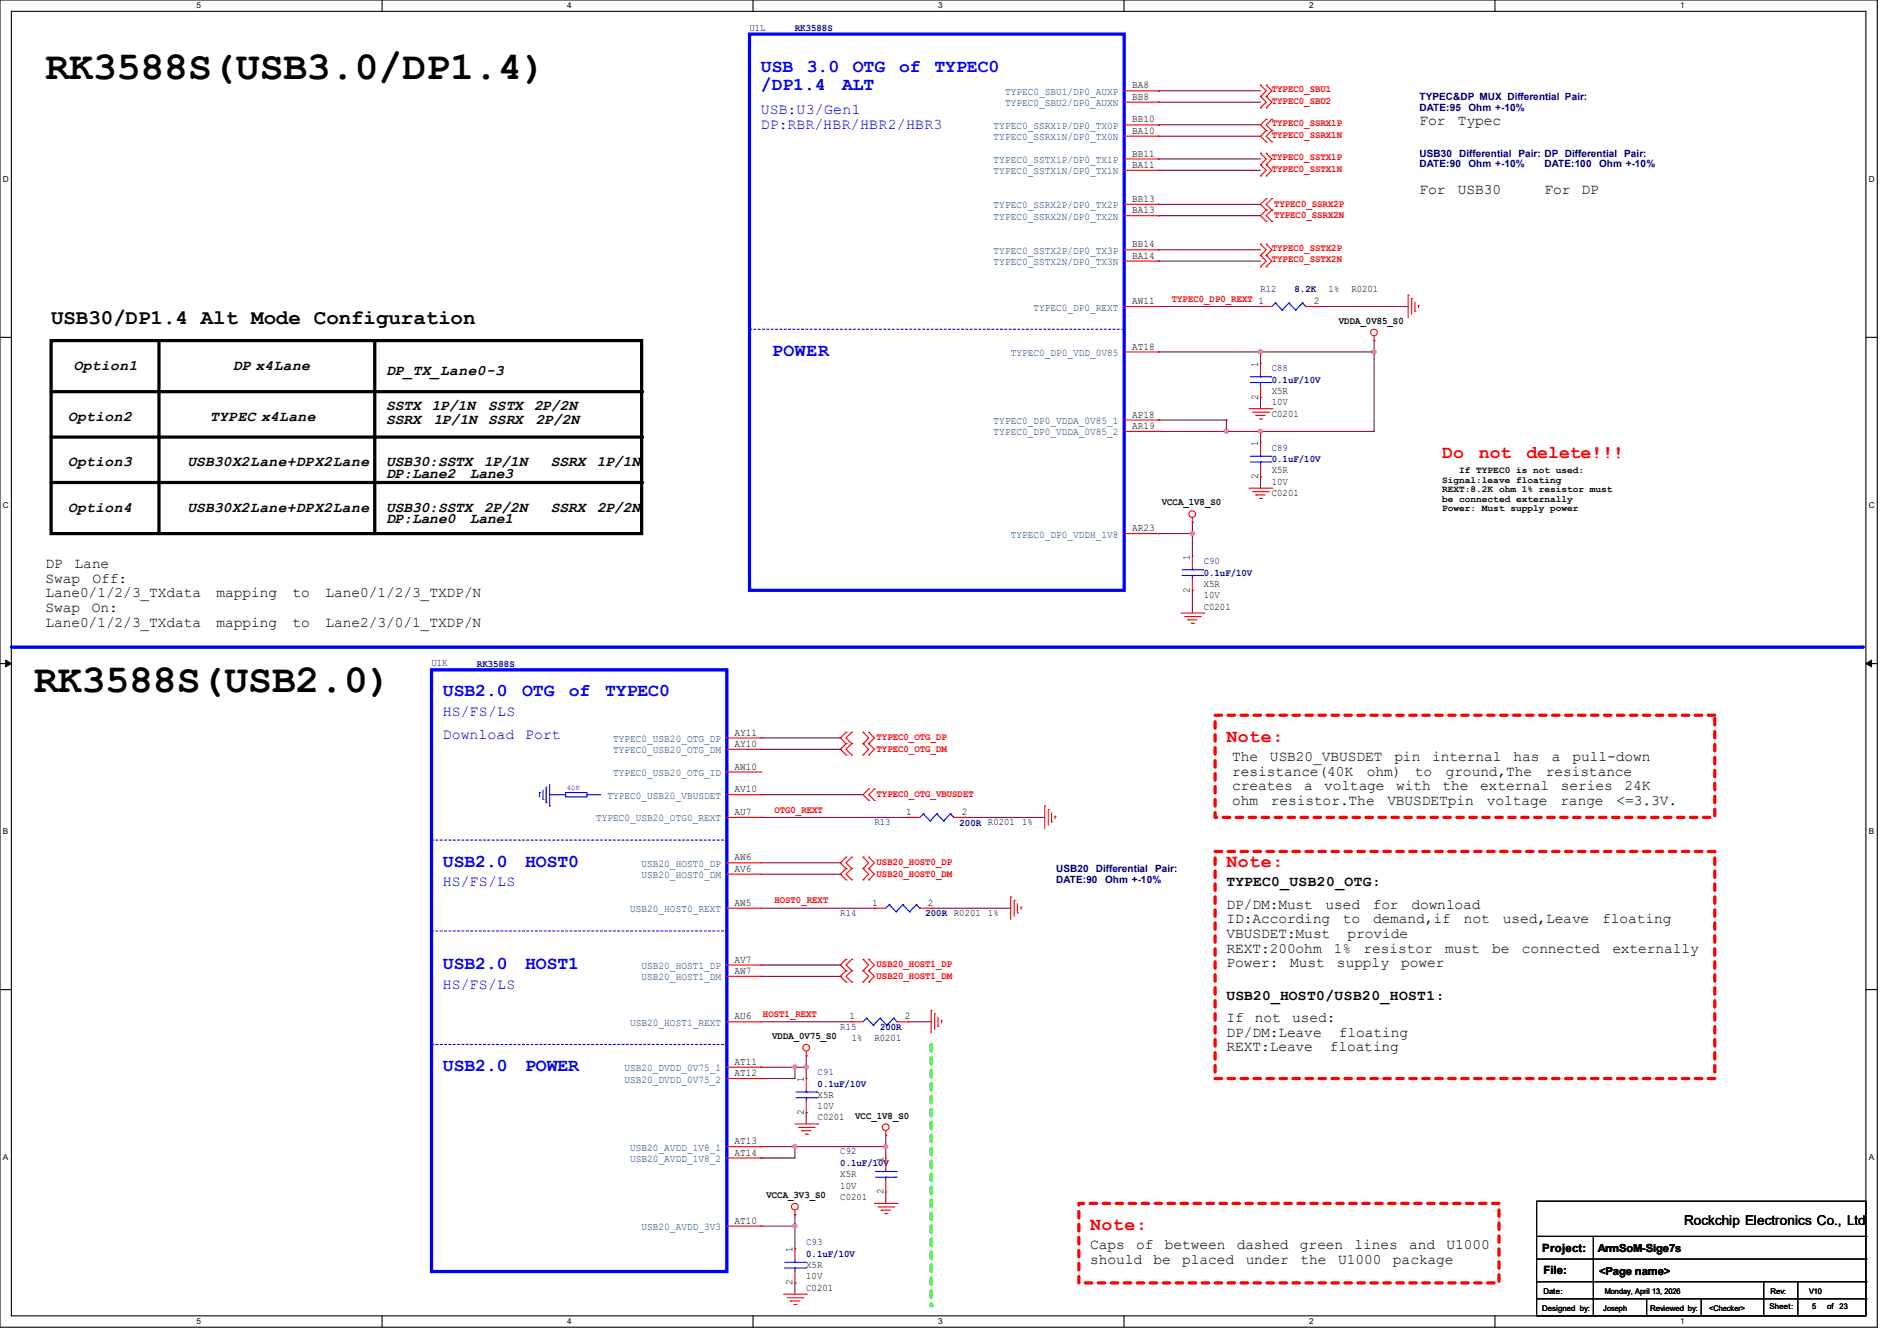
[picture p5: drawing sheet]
<svg xmlns="http://www.w3.org/2000/svg" width="297mm" height="210mm" viewBox="0 0 297 210" stroke-linecap="round" stroke-linejoin="round" font-family="sans-serif">
<path d="M0 0h293.9v207.9h-293.9zM1.8 1.8h290.3v204.3h-290.3z" fill="none" stroke="#000" stroke-width=".17"/>
<g fill="#fff">
<path d="M30.8 .2h.7v1.4h-.7z"/>
<path d="M30.8 206.2h.7v1.4h-.7z"/>
</g>
<path d="M59.8 0v1.8M59.8 206.1v1.8" fill="none" stroke="#000" stroke-width=".17"/>
<g fill="#fff">
<path d="M88.8 .2h.7v1.4h-.7z"/>
<path d="M88.8 206.2h.7v1.4h-.7z"/>
</g>
<path d="M117.9 0v1.8M117.9 206.1v1.8" fill="none" stroke="#000" stroke-width=".17"/>
<g fill="#fff">
<path d="M146.9 .2h.7v1.4h-.7z"/>
<path d="M146.9 206.2h.7v1.4h-.7z"/>
</g>
<path d="M176 0v1.8M176 206.1v1.8" fill="none" stroke="#000" stroke-width=".17"/>
<g fill="#fff">
<path d="M205 .2h.7v1.4h-.7z"/>
<path d="M205 206.2h.7v1.4h-.7z"/>
</g>
<path d="M234.1 0v1.8M234.1 206.1v1.8" fill="none" stroke="#000" stroke-width=".17"/>
<g fill="#fff">
<path d="M263.1 .2h.6v1.4h-.6z"/>
<path d="M263.1 206.2h.6v1.4h-.6z"/>
<path d="M.5 27.3h.9v1.4h-.9z"/>
<path d="M292.6 27.3h.9v1.4h-.9z"/>
<path d="M.5 78.4h.9v1.4h-.9z"/>
<path d="M292.6 78.4h.9v1.4h-.9z"/>
</g>
<path d="M0 52.8h1.8M292.1 52.8h1.8" fill="none" stroke="#000" stroke-width=".17"/>
<g fill="#fff">
<path d="M.5 129.5h.8v1.4h-.8z"/>
<path d="M292.6 129.5h.8v1.4h-.8z"/>
</g>
<path d="M0 103.9h1.8M292.1 103.9h1.8" fill="none" stroke="#000" stroke-width=".17"/>
<path d="M.9 103.4l.9 .5-.9 .5zM292.1 103.9l.9-.5v1z" fill="#000" stroke="#000" stroke-width=".16"/>
<g fill="#fff">
<path d="M.5 180.5h.8v1.4h-.8z"/>
<path d="M292.6 180.5h.8v1.4h-.8z"/>
</g>
<path d="M0 155h1.8M292.1 155h1.8" fill="none" stroke="#000" stroke-width=".17"/>
<path d="M1.8 101.3h289.8" fill="none" stroke="#00f" stroke-width=".51"/>
<circle cx="291.6" cy="101.3" r=".25" fill="#00f"/>
<path d="M8 53.3h92.5v30.3h-92.5zM24.9 53.3v30.3M58.7 53.3v30.3M8 61.3h92.5M8 68.5h92.5M8 75.6h92.5" fill="none" stroke="#000" stroke-width=".51"/>
<g fill="#000">
<circle cx="24.9" cy="53.3" r=".25"/>
<circle cx="58.7" cy="53.3" r=".25"/>
<circle cx="100.5" cy="61.3" r=".25"/>
<circle cx="100.5" cy="75.6" r=".25"/>
<circle cx="100.5" cy="68.5" r=".25"/>
</g>
<path d="M190.2 112h78.3v16h-78.3zM190.2 133.3h78.3v35.6h-78.3z" fill="none" stroke="#f00" stroke-width=".51" stroke-dasharray="1 1"/>
<path d="M145.8 163.6v40.9" fill="none" stroke="#0f0" stroke-width=".51" stroke-dasharray="1 1"/>
<circle cx="145.8" cy="204.5" r=".25" fill="#0f0" stroke-dasharray="1 1"/>
<path d="M168.9 188.5h65.8v12.4h-65.8z" fill="none" stroke="#f00" stroke-width=".51" stroke-dasharray="1 1"/>
<g fill="none" stroke="#800040" stroke-width=".17">
<path d="M181.4 19.6h.1M181.4 14.2h.1M181.4 16h.1M181.4 19.6h16M181.4 14.2h16M181.4 16h16M181.4 21.3h.1M181.4 24.9h.1M181.4 26.7h.1M181.4 32h.1M181.4 33.8h.1M181.4 39.1h.1"/>
<path d="M181.4 21.3h16M181.4 24.9h16M181.4 26.7h16M181.4 32h16M181.4 33.8h16M181.4 39.1h16M181.4 55.1h.1M181.4 48h.1M181.4 40.9h.1M181.4 55.1h33.7M181.4 48h16M181.4 40.9h16"/>
<path d="M197.4 55.1h.1M197.4 55.1v1.8M206.2 48h.1M206.2 48h14.3M215.1 55.1h.1M215.1 53.3h.1M215.1 53.3v14.3h-33.7M181.4 65.8h.1M181.4 67.6h.1M181.4 65.8h10.6M192 65.8h.1M192 67.6h.1"/>
<path d="M192 65.8v1.8M197.4 62.2h.1M197.4 74.7h.1M197.4 67.6h.1M197.4 62.2v1.8M197.4 67.6v1.7M197.4 74.7v1.8M181.4 83.6h.1M181.4 83.6h5.3M186.7 81.8h.1M186.7 92.5h.1M186.7 83.6h.1"/>
<path d="M186.7 81.8v5.3M186.7 92.5v3.5M119.1 115.6h12.5M119.1 117.3h12.5M131.6 115.6h.1M131.6 117.3h.1M119.1 124.5h.1M119.1 135.1h12.5M119.1 136.9h12.5M119.1 128h23.1M119.1 124.5h16M131.6 135.1h.1"/>
<path d="M131.6 136.9h.1M142.2 128h.1M151.1 128h.1M151.1 128h12.5M119.1 142.2h17.8M119.1 151.1h12.5M119.1 152.9h12.5M131.6 151.1h.1M131.6 152.9h.1M136.9 142.2h.1M145.8 142.2h.1M145.8 142.2h12.4"/>
<path d="M119.1 167.1h.1M119.1 168.9h.1M119.1 179.6h.1M119.1 167.1h7.1M119.1 179.6h19.6M119.1 160h14.2M124.5 167.1h.1M124.5 179.6h.1M124.5 167.1v1.8h-5.4M124.5 179.6v1.8h-5.4M126.2 165.4h.1M126.2 167.1h.1"/>
<path d="M126.2 174.2h.1M126.2 165.4v3.5M126.2 174.2v1.8M133.3 160h.1M138.7 177.8h.1M138.7 179.6h.1M138.7 177.8v3.6M142.2 160h.1M142.2 160h3.6M119.1 181.4h.1M119.1 192h5.4M124.5 192h.1"/>
<path d="M124.5 190.2h.1M124.5 190.2v5.4M138.7 188.5h.1M138.7 186.7v1.8M124.5 200.9h.1M124.5 200.9v1.8"/>
</g>
<g fill="#f0f" stroke="#f0f" stroke-width=".17">
<circle cx="197.3" cy="55.1" r=".32"/>
<circle cx="126.2" cy="167.1" r=".32"/>
<circle cx="124.4" cy="167.1" r=".32"/>
<circle cx="124.4" cy="179.6" r=".32"/>
<circle cx="138.7" cy="179.6" r=".32"/>
<circle cx="124.4" cy="192" r=".32"/>
<circle cx="186.7" cy="83.5" r=".32"/>
<circle cx="192" cy="67.5" r=".32"/>
<circle cx="197.3" cy="67.5" r=".32"/>
<circle cx="215.1" cy="55.1" r=".32"/>
</g>
<g fill="none" stroke="#f00" stroke-width=".17">
<path d="M176 14.2h5.4M176 16h5.4M176 19.6h5.4M181.4 14.2h.1M181.4 16h.1M181.4 19.6h.1M197.4 15.1h.1M197.4 13.3h.1M197.4 16.9h.1M197.4 13.3l.8 .9-.8 .9M197.4 15.1l.8 .9-.8 .9M198.2 15.1h.1"/>
<path d="M198.2 13.3h.1M198.2 16.9h.1M198.2 18.7h.1M198.2 13.3l.9 .9-.9 .9M198.2 15.1l.9 .9-.9 .9M198.2 18.7l-.8 .9 .8 .8M199.1 18.7h.1M199.1 18.7l-.9 .9 .9 .8M176 21.3h5.4M176 24.9h5.4M176 26.7h5.4M176 32h5.4"/>
<path d="M176 33.8h5.4M176 39.1h5.4M181.4 21.3h.1M181.4 24.9h.1M181.4 26.7h.1M181.4 32h.1M181.4 33.8h.1M181.4 39.1h.1M197.4 25.8h.1M197.4 24h.1M197.4 27.6h.1M197.4 38.2h.1"/>
<path d="M197.4 24l.8 .9-.8 .9M197.4 25.8l.8 .9-.8 .9M197.4 38.2l.8 .9-.8 .9M198.2 25.8h.1M198.2 24h.1M198.2 27.6h.1M198.2 20.4h.1M198.2 22.2h.1M198.2 31.1h.1M198.2 32.9h.1M198.2 34.7h.1M198.2 38.2h.1"/>
<path d="M198.2 24l.9 .9-.9 .9M198.2 25.8l.9 .9-.9 .9M198.2 20.4l-.8 .9 .8 .9M198.2 31.1l-.8 .9 .8 .9M198.2 32.9l-.8 .9 .8 .9M198.2 38.2l.9 .9-.9 .9M199.1 20.4h.1M199.1 22.2h.1M199.1 32.9h.1M199.1 31.1h.1M199.1 34.7h.1M199.1 20.4l-.9 .9 .9 .9"/>
<path d="M199.1 31.1l-.9 .9 .9 .9M199.1 32.9l-.9 .9 .9 .9M176 40.9h5.4M176 48h5.4M176 55.1h5.4M181.4 40.9h.1M181.4 48h.1M181.4 55.1h.1M197.4 40h.1M197.4 41.8h.1M197.4 56.9h.1M197.4 48h.1"/>
<path d="M197.4 40l.8 .9-.8 .9M197.4 56.9v1.8M197.4 48h1.7M198.2 40h.1M198.2 41.8h.1M198.2 40l.9 .9-.9 .9M204.5 48h1.7M206.2 48h.1M215.1 53.3h.1M215.1 52.6v.7M220.5 46.2h.1M220.5 46.2v3.6"/>
<path d="M221 46.8h.1M221 46.8v2.4M221.5 48.7h.1M221.5 47.3v1.4M222.1 47.8h.1M222.1 47.8v.4M176 65.8h5.4M176 67.6h5.4M181.4 65.8h.1M181.4 67.6h.1M195.6 64h3.5M195.6 76.5h3.5"/>
<path d="M196.1 64.6h2.5M196.1 77h2.5M196.6 65.1h.1M196.6 77.5h.1M196.6 65.1h1.5M196.6 77.5h1.5M197.2 65.6h.3M197.2 78.1h.3M197.4 69.3h.1M197.4 74.7h.1M197.4 62.2h.1M197.4 60.5v1.7"/>
<path d="M197.4 69.3v1.8M197.4 72.9v1.8M197.5 65.6h.1M197.5 78.1h.1M198.6 64.6h.1M198.6 77h.1M199.1 64h.1M199.1 76.5h.1M176 83.6h5.4M181.4 83.6h.1M184.9 96h3.6M185.5 96.6h2.4"/>
<path d="M186 97.1h.1M186 97.1h1.4M186.5 97.6h.4M186.7 81.8h.1M186.7 87.1h.1M186.7 92.5h.1M186.7 81.1v.7M186.7 87.1v1.8M186.7 90.7v1.8M186.9 97.6h.1M187.9 96.6h.1M188.5 96h.1"/>
<path d="M113.8 115.6h5.3M113.8 117.3h5.3M119.1 115.6h.1M119.1 117.3h.1M132.5 114.7h.1M132.5 116.5h.1M132.5 118.2h.1M132.5 114.7l-.9 .9 .9 .9M132.5 116.5l-.9 .8 .9 .9M133.3 116.5h.1M133.3 114.7h.1M133.3 118.2h.1"/>
<path d="M133.3 114.7l-.8 .9 .8 .9M133.3 116.5l-.8 .8 .8 .9M135.1 116.5h.1M135.1 114.7h.1M135.1 118.2h.1M135.1 114.7l.9 .9-.9 .9M135.1 116.5l.9 .8-.9 .9M136 116.5h.1M136 114.7h.1M136 118.2h.1M136 114.7l.9 .9-.9 .9M136 116.5l.9 .8-.9 .9"/>
<path d="M113.8 135.1h5.3M113.8 136.9h5.3M113.8 120.9h5.3M113.8 124.5h5.3M113.8 128h5.3M119.1 135.1h.1M119.1 136.9h.1M119.1 120.9h.1M119.1 124.5h.1M119.1 128h.1M132.5 134.2h.1M132.5 136h.1"/>
<path d="M132.5 137.8h.1M132.5 134.2l-.9 .9 .9 .9M132.5 136l-.9 .9 .9 .9M133.3 136h.1M133.3 134.2h.1M133.3 137.8h.1M133.3 134.2l-.8 .9 .8 .9M133.3 136l-.8 .9 .8 .9M135.1 136h.1M135.1 134.2h.1M135.1 137.8h.1M135.1 134.2l.9 .9-.9 .9"/>
<path d="M135.1 136l.9 .9-.9 .9M136 136h.1M136 134.2h.1M136 137.8h.1M136 123.6h.1M136 125.3h.1M136 134.2l.9 .9-.9 .9M136 136l.9 .9-.9 .9M136 123.6l-.9 .9 .9 .8M136.9 125.3h.1M136.9 123.6h.1M136.9 123.6l-.9 .9 .9 .8"/>
<path d="M142.2 128h.1M142.2 128h1.8M149.4 128h1.7M151.1 128h.1M163.6 126.2h.1M163.6 126.2v3.6M164.1 126.8h.1M164.1 126.8v2.4M164.6 128.7h.1M164.6 127.3v1.4M165.2 127.8h.1M165.2 127.8v.4"/>
<path d="M113.8 142.2h5.3M113.8 151.1h5.3M113.8 152.9h5.3M119.1 142.2h.1M119.1 151.1h.1M119.1 152.9h.1M132.5 150.2h.1M132.5 152h.1M132.5 153.8h.1M132.5 150.2l-.9 .9 .9 .9M132.5 152l-.9 .9 .9 .9M133.3 152h.1"/>
<path d="M133.3 150.2h.1M133.3 153.8h.1M133.3 150.2l-.8 .9 .8 .9M133.3 152l-.8 .9 .8 .9M135.1 152h.1M135.1 150.2h.1M135.1 153.8h.1M135.1 150.2l.9 .9-.9 .9M135.1 152l.9 .9-.9 .9M136 152h.1M136 150.2h.1M136 153.8h.1"/>
<path d="M136 150.2l.9 .9-.9 .9M136 152l.9 .9-.9 .9M136.9 142.2h.1M136.9 142.2h1.8M144 142.2h1.8M145.8 158.2h.1M145.8 142.2h.1M145.8 158.2v3.6M146.3 158.8h.1M146.3 158.8v2.4M146.9 159.3v1.4M147.4 159.9h.1"/>
<path d="M147.4 159.9v.3M158.2 140.5h.1M158.2 140.5v3.5M158.8 141h.1M158.8 141v2.5M159.3 143h.1M159.3 141.5v1.5M159.9 142.1h.1M159.9 142.1v.3M113.8 167.1h5.3M113.8 168.9h5.3M113.8 179.6h5.3"/>
<path d="M113.8 160h5.3M119.1 167.1h.1M119.1 168.9h.1M119.1 179.6h.1M119.1 160h.1M124.5 176h3.5M125 176.6h2.5M125.5 177.1h.1M125.5 177.1h1.5M126.1 177.6h.3M126.2 165.4h.1M126.2 168.9h.1"/>
<path d="M126.2 174.2h.1M126.2 164.6v.8M126.2 168.9v1.8M126.2 172.5v1.7M126.4 177.6h.1M127.5 176.6h.1M128 176h.1M133.3 160h.1M133.3 160h1.8M138.7 177.8h.1M138.7 177.1v.7M140.5 160h1.7"/>
<path d="M142.2 160h.1M146.9 160.7h.1M113.8 181.4h5.3M113.8 192h5.3M119.1 181.4h.1M119.1 192h.1M124.5 190.2h.1M124.5 195.6h.1M124.5 189.5v.7M124.5 195.6v1.8M124.5 199.1v1.8M136.9 188.5h3.6"/>
<path d="M137.5 189h2.4M138 189.5h.1M138 189.5h1.4M138.5 190.1h.4M138.7 181.4h.1M138.7 186.7h.1M138.7 181.4v1.7M138.7 184.9v1.8M138.9 190.1h.1M139.9 189h.1M140.5 188.5h.1M122.7 202.7h3.5"/>
<path d="M123.2 203.2h2.5M123.7 203.8h.1M123.7 203.8h1.5M124.3 204.3h.3M124.5 200.9h.1M124.6 204.3h.1M125.7 203.2h.1M126.2 202.7h.1"/>
<circle cx="215.1" cy="52.1" r=".52"/>
<circle cx="186.7" cy="80.5" r=".52"/>
<circle cx="126.2" cy="164.1" r=".52"/>
<circle cx="138.7" cy="176.5" r=".52"/>
<circle cx="124.4" cy="189" r=".52"/>
</g>
<g fill="none" stroke="#000" stroke-width=".17">
<path d="M240.6 188.1h51.5v18h-51.5zM240.6 193.6h51.5M240.6 197.2h51.5M249.5 193.6v12.5M292.1 193.6h.1M292.1 197.2h.1M240.6 200.7h51.5M240.6 203.4h51.5M249.5 206.1h.1M257.8 206.1h.1M257.8 203.4v2.7M266.4 206.1h.1"/>
<path d="M266.4 203.4v2.7M276.1 206.1h.1M276.1 200.7v5.4M281.5 206.1h.1M281.5 200.7v5.4M292.1 200.7h.1M292.1 203.4h.1"/>
</g>
<path d="M117.3 5.3h58.7v87.2h-58.7zM67.6 104.9h46.2v94.2h-46.2z" fill="none" stroke="#00f" stroke-width=".51"/>
<path d="M117.3 51.6h58.7M176 51.6h.1M67.6 131.6h46.2M113.8 131.6h.1M67.6 145.8h46.2M113.8 145.8h.1M67.6 163.6h46.2M113.8 163.6h.1" fill="none" stroke="#00f" stroke-width=".17" stroke-dasharray=".3 .3"/>
<g fill="none" stroke="#00f" stroke-width=".17">
<path d="M195.7 59.9h3.3M195.7 59h3.3M197.4 59h.1M197.4 59.9h.1M197.4 58.7v.3M197.4 59.9v.6M199 59.9h.1M199 59h.1M199.7 47.5h.1M199.7 47.5l-.6 .5M199.7 47.5l1 1.1M200.7 48.6h.1"/>
<path d="M201.8 47.5h.1M201.8 47.5l-1.1 1.1M201.8 47.5l1.1 1.1M202.9 48.6h.1M203.9 47.5h.1M203.9 47.5l-1 1.1M203.9 47.5l.6 .5M204.5 48h.1M195.7 72.3h3.3M195.7 71.5h3.3M197.4 71.5h.1M197.4 72.3h.1"/>
<path d="M197.4 71.1v.4M197.4 72.3v.6M199 72.3h.1M199 71.5h.1M185.1 90.1h3.2M185.1 89.2h3.2M186.7 89.2h.1M186.7 90.1h.1M186.7 88.9v.3M186.7 90.1v.6M188.3 90.1h.1M188.3 89.2h.1"/>
<path d="M84.5 124.1h.1M84.5 124.1v.7M85 125.2h.1M85 123.7v1.5M85.5 125.7h.1M85.5 123.2v2.5M86.1 124.5h.1M86.1 126.2h.1M86.1 124.5h2.5M86.1 122.9v3.3M88.6 124.1h3.3v.7h-3.3zM91.9 124.5h.1"/>
<path d="M91.9 124.5h2.2M144.6 127.5h.1M144.6 127.5l-.6 .5M144.6 127.5l1 1.1M145.6 128.6h.1M146.7 127.5h.1M146.7 127.5l-1.1 1.1M146.7 127.5l1 1.1M147.7 128.6h.1M148.8 127.5h.1M148.8 127.5l-1.1 1.1M148.8 127.5l.6 .5"/>
<path d="M149.4 128h.1M135.7 159.5h.1M135.7 159.5l-.6 .5M135.7 159.5l1 1.1M137.8 159.5h.1M137.8 159.5l-1.1 1.1M137.8 159.5l1.1 1.1M139.2 141.7h.1M139.2 141.7l-.5 .5M139.2 141.7l1.1 1.1M139.9 159.5h.1M139.9 159.5l-1 1.1"/>
<path d="M139.9 159.5l.6 .5M140.3 142.8h.1M141.4 141.7h.1M141.4 141.7l-1.1 1.1M141.4 141.7l1 1.1M142.4 142.8h.1M143.5 141.7h.1M143.5 141.7l-1.1 1.1M143.5 141.7l.5 .5M144 142.2h.1M124.6 171.9h3.2M124.6 171h3.2"/>
<path d="M126.2 171h.1M126.2 171.9h.1M126.2 170.7v.3M126.2 171.9v.6M127.8 171.9h.1M127.8 171h.1M136.7 160.6h.1M138.9 160.6h.1M140.5 160h.1M122.9 198.6h3.2M122.9 197.7h3.2M124.5 197.7h.1"/>
<path d="M124.5 198.6h.1M124.5 197.4v.3M124.5 198.6v.5M126.1 198.6h.1M126.1 197.7h.1M137.1 184.4h3.2M137.1 183.5h3.2M138.7 183.5h.1M138.7 184.4h.1M138.7 183.1v.4M138.7 184.4v.5M140.3 184.4h.1"/>
<path d="M140.3 183.5h.1"/>
</g>
<g font-size="6.2">
<text x="7.1" y="12.3">RK3588S(USB3.0/DP1.4)</text>
<text x="5.3" y="108.3">RK3588S(USB2.0)</text>
</g>
<text font-size="3.3" x="8" y="50.7">USB30/DP1.4 Alt Mode Configuration</text>
<g font-size="2.8" fill="#00f">
<text x="119.1" y="11.3">USB</text>
<text x="126.3" y="11.3">3.0</text>
<text x="133.5" y="11.3">OTG</text>
<text x="140.8" y="11.3">of</text>
<text x="146.3" y="11.3">TYPEC0</text>
<text x="119.1" y="14.1">/DP1.4</text>
<text x="131.8" y="14.1">ALT</text>
<text x="120.9" y="55.7">POWER</text>
<text x="69.3" y="109.1">USB2.0</text>
<text x="81.7" y="109.1">OTG</text>
<text x="89.1" y="109.1">of</text>
<text x="94.7" y="109.1">TYPEC0</text>
<text x="69.3" y="135.7">USB2.0</text>
<text x="82.2" y="135.7">HOST0</text>
<text x="69.3" y="151.7">USB2.0</text>
<text x="82.2" y="151.7">HOST1</text>
<text x="69.3" y="167.7">USB2.0</text>
<text x="82.2" y="167.7">POWER</text>
</g>
<g font-size="2.8" fill="#f00">
<text x="225.8" y="71.7">Do</text>
<text x="231.6" y="71.7">not</text>
<text x="239" y="71.7">delete!!!</text>
<text x="192" y="116.2">Note:</text>
<text x="192" y="135.7">Note:</text>
<text x="170.7" y="192.6">Note:</text>
</g>
<g font-size="2.3" fill="#00f">
<text x="119.1" y="17.9">USB:U3/Gen1</text>
<text x="119.1" y="20.2">DP:RBR/HBR/HBR2/HBR3</text>
<text x="69.3" y="112.1">HS/FS/LS</text>
<text x="69.3" y="115.7">Download</text>
<text x="82.2" y="115.7">Port</text>
<text x="69.3" y="138.8">HS/FS/LS</text>
<text x="69.3" y="154.8">HS/FS/LS</text>
</g>
<g font-size="2.3">
<text x="222.2" y="19.6">For</text>
<text x="228.3" y="19.6">Typec</text>
<text x="222.2" y="30.3">For</text>
<text x="228.3" y="30.3">USB30</text>
<text x="241.8" y="30.3">For</text>
<text x="247.6" y="30.3">DP</text>
<text x="11.6" y="57.9">Option1</text>
<text x="36.4" y="57.9">DP x4Lane</text>
<text x="60.5" y="58.8">DP_TX_Lane0-3</text>
<text x="10.7" y="65.9">Option2</text>
<text x="32.9" y="65.9">TYPEC x4Lane</text>
<text x="60.5" y="64.1">SSTX 1P/1N</text>
<text x="76.5" y="64.1">SSTX 2P/2N</text>
<text x="60.5" y="66.4">SSRX</text>
<text x="67.9" y="66.4">1P/1N SSRX</text>
<text x="83.9" y="66.4">2P/2N</text>
<text x="10.7" y="73">Option3</text>
<text x="29.3" y="73">USB30X2Lane+DPX2Lane</text>
<text x="60.5" y="73">USB30:SSTX 1P/1N</text>
<text x="60.5" y="74.8">DP:Lane2</text>
<text x="73.6" y="74.8">Lane3</text>
<text x="86.2" y="73">SSRX 1P/1N</text>
<text x="10.7" y="80.1">Option4</text>
<text x="29.3" y="80.1">USB30X2Lane+DPX2Lane</text>
<text x="60.4" y="80.1">USB30:SSTX 2P/2N</text>
<text x="60.5" y="81.9">DP:Lane0</text>
<text x="73.6" y="81.9">Lane1</text>
<text x="86.2" y="80.1">SSRX 2P/2N</text>
<text x="7.1" y="89">DP</text>
<text x="11.7" y="89">Lane</text>
<text x="7.1" y="91.3">Swap</text>
<text x="7.1" y="93.6">Lane0/1/2/3_TXdata</text>
<text x="7.1" y="95.8">Swap</text>
<text x="14.4" y="95.8">On:</text>
<text x="14.5" y="91.3">Off:</text>
<text x="33.9" y="93.6">mapping</text>
<text x="45.8" y="93.6">to</text>
<text x="51" y="93.6">Lane0/1/2/3_TXDP/N</text>
<text x="7.1" y="98.1">Lane0/1/2/3_TXdata</text>
<text x="33.9" y="98.1">mapping</text>
<text x="45.8" y="98.1">to</text>
<text x="51" y="98.1">Lane2/3/0/1_TXDP/N</text>
<text x="192.9" y="119.2">The</text>
<text x="198.8" y="119.2">USB20_VBUSDET</text>
<text x="218.3" y="119.2">pin</text>
<text x="224.2" y="119.2">internal</text>
<text x="237" y="119.2">has</text>
<text x="243" y="119.2">a</text>
<text x="246.2" y="119.2">pull-down</text>
<text x="192.9" y="121.5">resistance(40K</text>
<text x="192.9" y="123.8">creates</text>
<text x="204.2" y="123.8">a</text>
<text x="207.3" y="123.8">voltage</text>
<text x="214" y="121.5">ohm)</text>
<text x="218.6" y="123.8">with</text>
<text x="221.5" y="121.5">to</text>
<text x="225.9" y="123.8">the</text>
<text x="226.4" y="121.5">ground,The</text>
<text x="231.7" y="123.8">external</text>
<text x="242" y="121.5">resistance</text>
<text x="244.4" y="123.8">series</text>
<text x="254.3" y="123.8">24K</text>
<text x="192.9" y="126.1">ohm</text>
<text x="199" y="126.1">resistor.The</text>
<text x="217.2" y="126.1">VBUSDETpin</text>
<text x="232.8" y="126.1">voltage</text>
<text x="244.3" y="126.1">range</text>
<text x="253.1" y="126.1">&lt;=3.3V.</text>
<text x="192" y="138.8">TYPEC0_USB20_OTG:</text>
<text x="192" y="142.3">DP/DM:Must</text>
<text x="207.5" y="142.3">used</text>
<text x="214.9" y="142.3">for</text>
<text x="221" y="142.3">download</text>
<text x="192" y="144.6">ID:According</text>
<text x="192" y="146.9">VBUSDET:Must</text>
<text x="192" y="149.2">REXT:200ohm</text>
<text x="208.8" y="149.2">1%</text>
<text x="210.3" y="144.6">to</text>
<text x="211" y="146.9">provide</text>
<text x="213.5" y="149.2">resistor</text>
<text x="215" y="144.6">demand,if</text>
<text x="226.3" y="149.2">must</text>
<text x="229.2" y="144.6">not</text>
<text x="233.6" y="149.2">be</text>
<text x="235.3" y="144.6">used,Leave</text>
<text x="238.3" y="149.2">connected</text>
<text x="250.9" y="144.6">floating</text>
<text x="252.4" y="149.2">externally</text>
<text x="192" y="151.5">Power:</text>
<text x="202" y="151.5">Must</text>
<text x="209.3" y="151.5">supply</text>
<text x="219.4" y="151.5">power</text>
<text x="192" y="156.5">USB20_HOST0/USB20_HOST1:</text>
<text x="192" y="160.1">If</text>
<text x="196.5" y="160.1">not</text>
<text x="202.3" y="160.1">used:</text>
<text x="192" y="162.4">DP/DM:Leave</text>
<text x="192" y="164.7">REXT:Leave</text>
<text x="208.2" y="164.7">floating</text>
<text x="209.6" y="162.4">floating</text>
<text x="170.7" y="195.7">Caps</text>
<text x="170.7" y="198">should</text>
<text x="177.9" y="195.7">of</text>
<text x="180.6" y="198">be</text>
<text x="182.4" y="195.7">between</text>
<text x="185.1" y="198">placed</text>
<text x="193.6" y="195.7">dashed</text>
<text x="195" y="198">under</text>
<text x="203.5" y="195.7">green</text>
<text x="203.6" y="198">the</text>
<text x="209.5" y="198">U1000</text>
<text x="212.1" y="195.7">lines</text>
<text x="218.1" y="198">package</text>
<text x="220.6" y="195.7">and</text>
<text x="226.5" y="195.7">U1000</text>
</g>
<text font-size="2.1" x="263.7" y="191.9">Rockchip Electronics Co., Ltd</text>
<g font-size="1.8">
<text x="241.5" y="196">Project:</text>
<text x="241.6" y="199.6">File:</text>
</g>
<g font-size="1.7">
<text x="250.1" y="196.1">ArmSoM-Sige7s</text>
<text x="250.4" y="199.7">&lt;Page name&gt;</text>
</g>
<g font-size="1.6" fill="#000080">
<text x="117.3" y="4.8">U1L</text>
<text x="124.5" y="4.8">RK3588S</text>
<text x="222.2" y="15.7">TYPEC&amp;DP MUX Differential Pair:</text>
<text x="222.2" y="17.3">DATE:95</text>
<text x="229.9" y="17.3">Ohm +-10%</text>
<text x="222.2" y="24.6">USB30</text>
<text x="222.2" y="26.2">DATE:90</text>
<text x="228.5" y="24.6">Differential Pair: DP Differential Pair:</text>
<text x="229.9" y="26.2">Ohm +-10%</text>
<text x="241.8" y="26.2">DATE:100</text>
<text x="250.4" y="26.2">Ohm +-10%</text>
<text x="197.4" y="45.7">R12</text>
<text x="202.7" y="45.7">8.2K</text>
<text x="199.1" y="58.1">C88</text>
<text x="199.1" y="59.9">0.1uF/10V</text>
<text x="199.1" y="70.6">C89</text>
<text x="199.1" y="72.4">0.1uF/10V</text>
<text x="188.5" y="88.3">C90</text>
<text x="188.5" y="90.2">0.1uF/10V</text>
<text x="67.6" y="104.3">U1K</text>
<text x="74.7" y="104.4">RK3588S</text>
<text x="136.9" y="129.2">R13</text>
<text x="150.2" y="129.3">200R R0201</text>
<text x="165.4" y="136.6">USB20</text>
<text x="171.6" y="136.6">Differential Pair:</text>
<text x="131.6" y="143.5">R14</text>
<text x="144.9" y="143.5">200R R0201</text>
<text x="165.4" y="138.2">DATE:90</text>
<text x="173" y="138.2">Ohm +-10%</text>
<text x="131.6" y="161.2">R15</text>
<text x="137.8" y="161.3">200R</text>
<text x="128" y="168.4">C91</text>
<text x="128" y="170.2">0.1uF/10V</text>
<text x="131.6" y="180.8">C92</text>
<text x="131.6" y="182.6">0.1uF/10V</text>
<text x="126.2" y="195">C93</text>
<text x="126.2" y="196.8">0.1uF/10V</text>
</g>
<g font-size="1.6" fill="#004080">
<text x="157.4" y="14.9">TYPEC0_SBU1/DP0_AUXP</text>
<text x="157.4" y="16.6">TYPEC0_SBU2/DP0_AUXN</text>
<text x="155.6" y="20.2">TYPEC0_SSRX1P/DP0_TX0P</text>
<text x="155.6" y="22">TYPEC0_SSRX1N/DP0_TX0N</text>
<text x="155.6" y="25.5">TYPEC0_SSTX1P/DP0_TX1P</text>
<text x="155.6" y="27.3">TYPEC0_SSTX1N/DP0_TX1N</text>
<text x="155.6" y="32.6">TYPEC0_SSRX2P/DP0_TX2P</text>
<text x="155.6" y="34.4">TYPEC0_SSRX2N/DP0_TX2N</text>
<text x="155.6" y="39.8">TYPEC0_SSTX2P/DP0_TX3P</text>
<text x="155.6" y="41.5">TYPEC0_SSTX2N/DP0_TX3N</text>
<text x="161.8" y="48.6">TYPEC0_DP0_REXT</text>
<text x="158.2" y="55.8">TYPEC0_DP0_VDD_0V85</text>
<text x="155.6" y="66.4">TYPEC0_DP0_VDDA_0V85_1</text>
<text x="155.6" y="68.2">TYPEC0_DP0_VDDA_0V85_2</text>
<text x="158.2" y="84.2">TYPEC0_DP0_VDDH_1V8</text>
<text x="96" y="116.2">TYPEC0_USB20_OTG_DP</text>
<text x="96" y="118">TYPEC0_USB20_OTG_DM</text>
<text x="95.1" y="125.1">TYPEC0_USB20_VBUSDET</text>
<text x="96" y="121.5">TYPEC0_USB20_OTG_ID</text>
<text x="93.3" y="128.7">TYPEC0_USB20_OTG0_REXT</text>
<text x="100.5" y="135.8">USB20_HOST0_DP</text>
<text x="100.5" y="137.5">USB20_HOST0_DM</text>
<text x="98.7" y="142.9">USB20_HOST0_REXT</text>
<text x="100.5" y="151.8">USB20_HOST1_DP</text>
<text x="100.5" y="153.5">USB20_HOST1_DM</text>
<text x="98.7" y="160.7">USB20_HOST1_REXT</text>
<text x="97.8" y="167.8">USB20_DVDD_0V75_1</text>
<text x="97.8" y="169.5">USB20_DVDD_0V75_2</text>
<text x="98.7" y="180.2">USB20_AVDD_1V8_1</text>
<text x="98.7" y="182">USB20_AVDD_1V8_2</text>
<text x="100.5" y="192.7">USB20_AVDD_3V3</text>
</g>
<g font-size="1.6">
<text x="177.2" y="13.8">BA8</text>
<text x="177.2" y="15.6">BB8</text>
<text x="177.2" y="19.2">BB10</text>
<text x="177.2" y="21">BA10</text>
<text x="177.2" y="24.5">BB11</text>
<text x="177.2" y="26.3">BA11</text>
<text x="177.2" y="31.6">BB13</text>
<text x="177.2" y="33.4">BA13</text>
<text x="177.2" y="38.7">BB14</text>
<text x="177.2" y="40.5">BA14</text>
<text x="177.2" y="47.6">AW11</text>
<text x="205.7" y="47.6">2</text>
<text x="208" y="45.7">1%</text>
<text x="211.6" y="45.7">R0201</text>
<text x="209.6" y="50.7">VDDA_0V85_S0</text>
<text x="177.2" y="54.7">AT18</text>
<text x="197" y="57.4" transform="rotate(-90 197 57.4)">1</text>
<text x="177.2" y="65.4">AP18</text>
<text x="197" y="62.6" transform="rotate(-90 197 62.6)">2</text>
<text x="199.1" y="65.2">C0201</text>
<text x="199.1" y="61.7">X5R</text>
<text x="199.1" y="63.5">10V</text>
<text x="177.2" y="67.2">AR19</text>
<text x="197" y="69.9" transform="rotate(-90 197 69.9)">1</text>
<text x="197" y="75" transform="rotate(-90 197 75)">2</text>
<text x="199.1" y="77.7">C0201</text>
<text x="199.1" y="74.1">X5R</text>
<text x="199.1" y="75.9">10V</text>
<text x="177.2" y="83.2">AR23</text>
<text x="181.9" y="79.2">VCCA_1V8_S0</text>
<text x="186.3" y="87.7" transform="rotate(-90 186.3 87.7)">1</text>
<text x="186.3" y="92.8" transform="rotate(-90 186.3 92.8)">2</text>
<text x="188.5" y="95.5">C0201</text>
<text x="188.5" y="91.9">X5R</text>
<text x="188.5" y="93.7">10V</text>
<text x="115" y="115.2">AY11</text>
<text x="115" y="117">AY10</text>
<text x="115" y="120.5">AW10</text>
<text x="115" y="124.1">AV10</text>
<text x="115" y="127.6">AU7</text>
<text x="141.9" y="127.6">1</text>
<text x="150.6" y="127.6">2</text>
<text x="160" y="129.2">1%</text>
<text x="115" y="134.7">AW6</text>
<text x="115" y="136.5">AV6</text>
<text x="115" y="141.9">AW5</text>
<text x="136.6" y="141.9">1</text>
<text x="145.2" y="141.9">2</text>
<text x="154.7" y="143.5">1%</text>
<text x="115" y="150.8">AV7</text>
<text x="115" y="152.5">AW7</text>
<text x="115" y="159.6">AU6</text>
<text x="133" y="159.6">1</text>
<text x="141.7" y="159.6">2</text>
<text x="115" y="166.8">AT11</text>
<text x="120.9" y="162.7">VDDA_0V75_S0</text>
<text x="133.3" y="163">1%</text>
<text x="136.9" y="163">R0201</text>
<text x="115" y="168.5">AT12</text>
<text x="125.9" y="169.5" transform="rotate(-90 125.9 169.5)">1</text>
<text x="128" y="171.9">X5R</text>
<text x="128" y="173.7">10V</text>
<text x="115" y="179.2">AT13</text>
<text x="125.9" y="174.6" transform="rotate(-90 125.9 174.6)">2</text>
<text x="128" y="175.5">C0201</text>
<text x="133.9" y="175.2">VCC_1V8_S0</text>
<text x="115" y="181">AT14</text>
<text x="131.6" y="184.4">X5R</text>
<text x="138.3" y="181.9" transform="rotate(-90 138.3 181.9)">1</text>
<text x="115" y="191.6">AT10</text>
<text x="120" y="187.6">VCCA_3V3_S0</text>
<text x="131.6" y="187.9">C0201</text>
<text x="131.6" y="186.1">10V</text>
<text x="138.3" y="187" transform="rotate(-90 138.3 187)">2</text>
<text x="124.1" y="196.1" transform="rotate(-90 124.1 196.1)">1</text>
<text x="124.1" y="201.3" transform="rotate(-90 124.1 201.3)">2</text>
<text x="126.2" y="202.1">C0201</text>
<text x="126.2" y="198.6">X5R</text>
<text x="126.2" y="200.4">10V</text>
</g>
<g font-size="1.6" fill="#f00">
<text x="199.1" y="14.4">TYPEC0_SBU1</text>
<text x="199.1" y="16.2">TYPEC0_SBU2</text>
<text x="199.1" y="19.8">TYPEC0_SSRX1P</text>
<text x="199.1" y="21.5">TYPEC0_SSRX1N</text>
<text x="199.1" y="25.1">TYPEC0_SSTX1P</text>
<text x="199.1" y="26.9">TYPEC0_SSTX1N</text>
<text x="199.5" y="32.4">TYPEC0_SSRX2P</text>
<text x="199.5" y="34.2">TYPEC0_SSRX2N</text>
<text x="199.1" y="39.3">TYPEC0_SSTX2P</text>
<text x="199.1" y="41.1">TYPEC0_SSTX2N</text>
<text x="183.5" y="47.2">TYPEC0_DP0_REXT 1</text>
<text x="137.2" y="115.9">TYPEC0_OTG_DP</text>
<text x="137.2" y="117.7">TYPEC0_OTG_DM</text>
<text x="137.2" y="124.8">TYPEC0_OTG_VBUSDET</text>
<text x="121.2" y="127.3">OTG0_REXT</text>
<text x="137.2" y="135.5">USB20_HOST0_DP</text>
<text x="137.2" y="137.3">USB20_HOST0_DM</text>
<text x="121.2" y="141.5">HOST0_REXT</text>
<text x="137.2" y="151.5">USB20_HOST1_DP</text>
<text x="137.2" y="153.3">USB20_HOST1_DM</text>
<text x="119.5" y="159.3">HOST1_REXT</text>
</g>
<g font-size="1.5">
<text x="225.8" y="75.6">Signal:leave floating</text>
<text x="225.8" y="77.1">REXT:8.2K ohm 1% resistor must</text>
<text x="228.5" y="74.1">If TYPEC0 is not used:</text>
<text x="225.8" y="78.6">be connected externally</text>
<text x="225.8" y="80.1">Power: Must supply power</text>
</g>
<g font-size="1.3">
<text x="30.8" y="1.3">5</text>
<text x="88.8" y="1.3">4</text>
<text x="146.9" y="1.3">3</text>
<text x="205" y="1.3">2</text>
<text x="263.1" y="1.3">1</text>
<text x=".5" y="28.4">D</text>
<text x="292.6" y="28.4">D</text>
<text x=".5" y="79.5">C</text>
<text x="292.6" y="79.5">C</text>
<text x=".5" y="130.6">B</text>
<text x="292.6" y="130.6">B</text>
<text x=".5" y="181.7">A</text>
<text x="292.6" y="181.7">A</text>
<text x="30.8" y="207.4">5</text>
<text x="88.8" y="207.4">4</text>
<text x="146.9" y="207.4">3</text>
<text x="205" y="207.4">2</text>
<text x="263.1" y="207.4">1</text>
</g>
<g font-size="1.2">
<text x="241.6" y="202.6">Date:</text>
<text x="251.2" y="202.6">Monday, April 13, 2026</text>
<text x="277.2" y="202.6">Rev:</text>
<text x="283.2" y="202.6">V10</text>
<text x="241.5" y="205.3">Designed by:</text>
<text x="251" y="205.3">Joseph</text>
<text x="258.4" y="205.3">Reviewed by:</text>
<text x="267.6" y="205.3">&lt;Checker&gt;</text>
<text x="277" y="205.1">Sheet:</text>
<text x="283.8" y="205.1">5</text>
<text x="286.1" y="205.1">of</text>
<text x="288" y="205.1">23</text>
</g>
<text font-size="1.1" fill="#00f" x="88.7" y="123.7">40K</text>
</svg>
